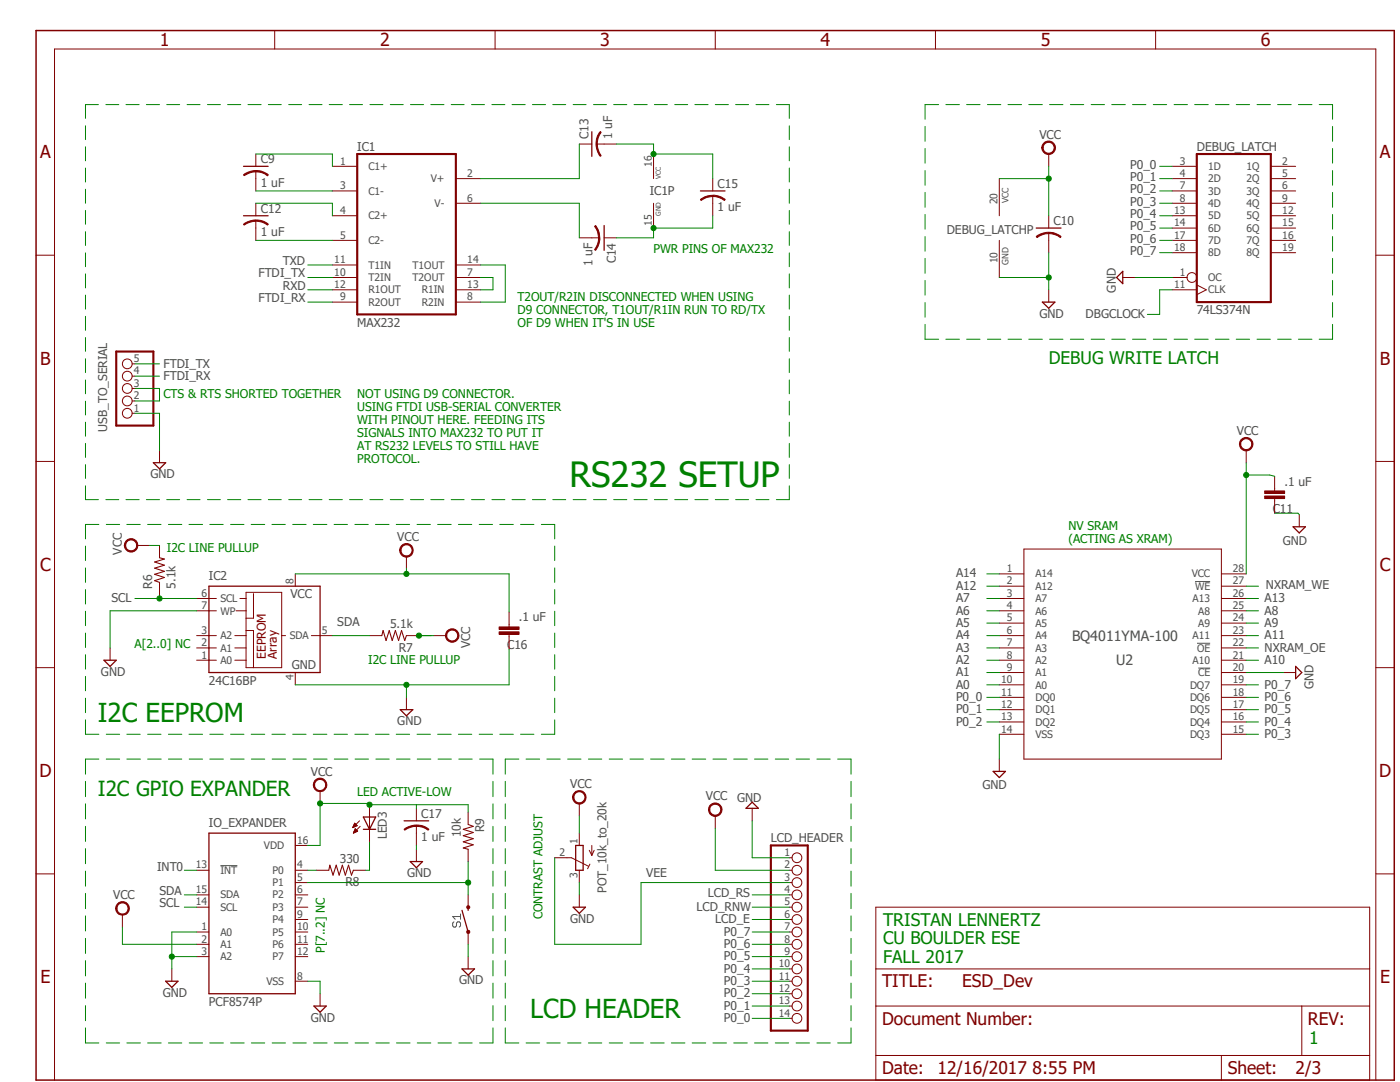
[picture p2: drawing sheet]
<svg xmlns="http://www.w3.org/2000/svg" width="279mm" height="216mm" viewBox="0 0 279 216" stroke-linecap="round" stroke-linejoin="round" font-family="sans-serif">
<path d="M6.7 5.8l271.8 210.1M278.6 5.8l-271.8 210.1" fill="none" stroke="#fff" stroke-width=".2"/>
<path d="M238.5 116h3M238.9 128.4h2.6M239.1 133.3h2.4M44 172.7h3.4M90.6 183.9l-.3 .3v.5l.3 .3h.2l.3-.3v-.5l.3-.3h.3l.2 .3v.5l-.2 .3M91.9 182.4v1M91.9 182.9h-1.6l.5 .5" fill="none" stroke="#505050" stroke-width=".2"/>
<path d="M7.2 6.1h271.1v209.4h-271.1z" fill="none" stroke="#800000" stroke-width=".3"/>
<g fill="none" stroke="#800000" stroke-width=".2">
<path d="M54.8 6.1v3.7M98.8 6.1v3.7M142.7 6.1v3.7M186.7 6.1v3.7M230.6 6.1v3.7M199.4 35.6v7.5M233.9 33.2h4.9M233.9 35.6h4.9M233.9 38.1h4.9M253.6 33.2h5M253.6 35.6h5M253.6 38.1h5"/>
<path d="M7.2 50.9h3.7M199.4 48v7.4M209.3 46.5v1.5M233.9 55.4h3M233.9 40.6h4.9M233.9 57.8h4.9M233.9 43.1h4.9M233.9 45.5h4.9M233.9 48h4.9M233.9 50.4h4.9M238.8 56.9l1.9 .9-1.9 1M253.6 40.6h5"/>
<path d="M253.6 43.1h5M253.6 45.5h5M253.6 48h5M253.6 50.4h5M274.6 50.9h3.7M7.2 92.1h3.7M274.6 92.1h3.7M7.2 133.2h3.7M274.6 133.2h3.7M7.2 174.4h3.7M274.6 174.4h3.7M174.8 181h98.5v34.5h-98.5z"/>
<path d="M174.8 193.3h98.5M10.9 215.5v-205.7h263.7v205.7M174.8 200.7h98.5M174.8 210.6h98.5M243.8 210.6v4.9M259.8 200.7v9.9"/>
<circle cx="237.9" cy="55.4" r=".98"/>
</g>
<path d="M238.8 30.7h14.8v29.6h-14.8z" fill="none" stroke="#800000" stroke-width=".42"/>
<path d="M206.8 45.5h5" fill="none" stroke="#800000" stroke-width=".25"/>
<path d="M209.3 46.4a3.4 3.4 0 0 1 2.5 .8l-.2 .2a3.9 3.9 0 0 0-2.3-.8z" fill-rule="evenodd" fill="#800000"/>
<path d="M209.3 46.4a3.4 3.4 0 0 1 2.5 .8l-.2 .2a3.9 3.9 0 0 0-2.3-.8z" fill="none" stroke="#800000" stroke-width=".2"/>
<path d="M206.8 47.2a4 4 0 0 1 2.5-.8v.2a3.9 3.9 0 0 0-2.3 .8z" fill-rule="evenodd" fill="#800000"/>
<path d="M206.8 47.2a4 4 0 0 1 2.5-.8v.2a3.9 3.9 0 0 0-2.3 .8zM209.3 43.1v2.4M209.3 48v2.4" fill="none" stroke="#800000" stroke-width=".2"/>
<path d="M208.2 28.6a1.37 1.37 0 0 1 2.2 .2 1.37 1.37 0 0 1-.8 2 1.37 1.37 0 0 1-1.7-1.3h.3a1.1 1.1 0 0 1 1.4-1.1 1.1 1.1 0 0 1 .4 1.8 1.1 1.1 0 0 1-1.8-.4v-.3h-.3z" fill-rule="evenodd" fill="#800000"/>
<g fill="none" stroke="#800000" stroke-width=".2">
<path d="M208.2 28.6a1.37 1.37 0 0 1 2.2 .2 1.37 1.37 0 0 1-.8 2 1.37 1.37 0 0 1-1.7-1.3h.3a1.1 1.1 0 0 1 1.4-1.1 1.1 1.1 0 0 1 .4 1.8 1.1 1.1 0 0 1-1.8-.4v-.3h-.3zM209.3 30.7v2.5M209.3 57.8v2.5M224.1 55.4h2.4M199.4 114.5h4.9M199.4 117h4.9M199.4 119.4h4.9M204.3 109.6h39.5v41.9h-39.5zM243.8 114.5h4.9M243.8 117h4.9M243.8 119.4h4.9M199.4 121.9h4.9"/>
<path d="M199.4 124.3h4.9M199.4 126.8h4.9M199.4 129.3h4.9M199.4 131.7h4.9M199.4 134.2h4.9M199.4 136.7h4.9M199.4 139.1h4.9M243.8 121.9h4.9M243.8 124.3h4.9M243.8 126.8h4.9M243.8 129.3h4.9M243.8 131.7h4.9"/>
<path d="M243.8 134.2h4.9M243.8 136.7h4.9M243.8 139.1h4.9M199.4 141.6h4.9M199.4 144.1h4.9M199.4 146.5h4.9M243.8 141.6h4.9M243.8 144.1h4.9M243.8 146.5h4.9"/>
</g>
<path d="M222.8 55.4l1.3-1.3v2.5zM208 60.3h2.5l-1.2 1.2z" fill="none" stroke="#800000" stroke-width=".25"/>
<path d="M247.7 87.8a1.35 1.35 0 0 1 2.1 0 1.35 1.35 0 0 1-.7 2.1 1.35 1.35 0 0 1-1.7-1.3h.2a1.13 1.13 0 0 1 1.6-.9 1.13 1.13 0 0 1 .3 1.8 1.13 1.13 0 0 1-1.8-.5l-.1-.4h-.2z" fill-rule="evenodd" fill="#800000"/>
<path d="M247.7 87.8a1.35 1.35 0 0 1 2.1 0 1.35 1.35 0 0 1-.7 2.1 1.35 1.35 0 0 1-1.7-1.3h.2a1.13 1.13 0 0 1 1.6-.9 1.13 1.13 0 0 1 .3 1.8 1.13 1.13 0 0 1-1.8-.5l-.1-.4h-.2zM248.7 89.9v2.4M254.4 97.5v.5M254.4 99.5v.4M256.1 134.2h2.5M199.4 151.5v2.4" fill="none" stroke="#800000" stroke-width=".2"/>
<path d="M258.6 133l1.2 1.2-1.2 1.2zM198.2 153.9h2.5l-1.3 1.3z" fill="none" stroke="#800000" stroke-width=".25"/>
<path d="M252.4 99h4v.5h-4z" fill-rule="evenodd" fill="#800000"/>
<path d="M252.4 99h4v.5h-4z" fill="none" stroke="#800000" stroke-width=".2"/>
<path d="M252.4 98h4v.5h-4z" fill-rule="evenodd" fill="#800000"/>
<g fill="none" stroke="#800000" stroke-width=".2">
<path d="M51.1 34.2v1.4M66.3 33.2h5M66.3 38.1h5M91 35.6h4.9M66.3 43.1h5M66.3 48h5M66.3 52.9h5M66.3 55.4h5M66.3 57.8h5M91 52.9h4.9M91 55.4h4.9M91 57.8h4.9"/>
<path d="M91 40.6h4.9M66.3 60.3h5M91 60.3h4.9M252.4 98h4v.5h-4zM254.4 95v2.5M254.4 99.9v2.5M259.3 102.7v2.4"/>
</g>
<path d="M48.6 33.2h4.9M258.1 105.1h2.4l-1.2 1.2z" fill="none" stroke="#800000" stroke-width=".25"/>
<path d="M71.3 30.7h19.7v32h-19.7z" fill="none" stroke="#800000" stroke-width=".42"/>
<path d="M51.1 34a3.5 3.5 0 0 1 2.5 .9l-.2 .2a3.3 3.3 0 0 0-2.3-.8z" fill-rule="evenodd" fill="#800000"/>
<path d="M51.1 34a3.5 3.5 0 0 1 2.5 .9l-.2 .2a3.3 3.3 0 0 0-2.3-.8z" fill="none" stroke="#800000" stroke-width=".2"/>
<path d="M48.6 34.9a4 4 0 0 1 2.5-.9v.3a4.2 4.2 0 0 0-2.4 .8z" fill-rule="evenodd" fill="#800000"/>
<path d="M48.6 34.9a4 4 0 0 1 2.5-.9v.3a4.2 4.2 0 0 0-2.4 .8zM51.1 30.7v2.5M51.1 35.6v2.5M51.1 44v1.5" fill="none" stroke="#800000" stroke-width=".2"/>
<path d="M48.6 43.1h4.9" fill="none" stroke="#800000" stroke-width=".25"/>
<path d="M51.1 43.9a3.5 3.5 0 0 1 2.5 .8l-.2 .2a3.9 3.9 0 0 0-2.3-.8z" fill-rule="evenodd" fill="#800000"/>
<path d="M51.1 43.9a3.5 3.5 0 0 1 2.5 .8l-.2 .2a3.9 3.9 0 0 0-2.3-.8z" fill="none" stroke="#800000" stroke-width=".2"/>
<path d="M48.6 44.7a4 4 0 0 1 2.5-.8v.3a4.2 4.2 0 0 0-2.4 .7z" fill-rule="evenodd" fill="#800000"/>
<path d="M119.1 28.7h1.5M130.4 30.7v4.9M48.6 44.7a4 4 0 0 1 2.5-.8v.3a4.2 4.2 0 0 0-2.4 .7zM51.1 40.6v2.5M51.1 45.5v2.5M130.4 40.6v4.9" fill="none" stroke="#800000" stroke-width=".2"/>
<path d="M118.1 26.3v4.9" fill="none" stroke="#800000" stroke-width=".25"/>
<path d="M119.8 26.2l.2 .2a3.9 3.9 0 0 0-.8 2.3h-.2a3.5 3.5 0 0 1 .8-2.5z" fill-rule="evenodd" fill="#800000"/>
<path d="M119.8 26.2l.2 .2a3.9 3.9 0 0 0-.8 2.3h-.2a3.5 3.5 0 0 1 .8-2.5z" fill="none" stroke="#800000" stroke-width=".2"/>
<path d="M119 28.7h.2a4.2 4.2 0 0 0 .8 2.4l-.2 .1a4 4 0 0 1-.8-2.5z" fill-rule="evenodd" fill="#800000"/>
<path d="M115.6 28.7h2.5M119 28.7h.2a4.2 4.2 0 0 0 .8 2.4l-.2 .1a4 4 0 0 1-.8-2.5zM120.6 28.7h2.4M118.1 47.5h1.5" fill="none" stroke="#800000" stroke-width=".2"/>
<path d="M120.6 45v5" fill="none" stroke="#800000" stroke-width=".25"/>
<path d="M119.5 47.5h.2a4.1 4.1 0 0 1-.8 2.5l-.2-.2a3.9 3.9 0 0 0 .8-2.3z" fill-rule="evenodd" fill="#800000"/>
<path d="M119.5 47.5h.2a4.1 4.1 0 0 1-.8 2.5l-.2-.2a3.9 3.9 0 0 0 .8-2.3z" fill="none" stroke="#800000" stroke-width=".2"/>
<path d="M118.7 45.2l.2-.2a3.7 3.7 0 0 1 .8 2.5h-.2a3.6 3.6 0 0 0-.8-2.3z" fill-rule="evenodd" fill="#800000"/>
<path d="M142.2 39.1v1.5M115.6 47.5h2.5M118.7 45.2l.2-.2a3.7 3.7 0 0 1 .8 2.5h-.2a3.6 3.6 0 0 0-.8-2.3zM120.6 47.5h2.4" fill="none" stroke="#800000" stroke-width=".2"/>
<path d="M139.8 38.1h4.9" fill="none" stroke="#800000" stroke-width=".25"/>
<path d="M142.2 38.9a4.1 4.1 0 0 1 2.5 .9l-.1 .2a3.9 3.9 0 0 0-2.4-.8z" fill-rule="evenodd" fill="#800000"/>
<path d="M142.2 38.9a4.1 4.1 0 0 1 2.5 .9l-.1 .2a3.9 3.9 0 0 0-2.4-.8z" fill="none" stroke="#800000" stroke-width=".2"/>
<path d="M139.8 39.8a3.7 3.7 0 0 1 2.4-.8v.2a3.9 3.9 0 0 0-2.3 .8z" fill-rule="evenodd" fill="#800000"/>
<g fill="none" stroke="#800000" stroke-width=".2">
<path d="M139.8 39.8a3.7 3.7 0 0 1 2.4-.8v.2a3.9 3.9 0 0 0-2.3 .8zM142.2 35.6v2.5M142.2 40.6v2.5M26.4 77.5h.5M26.4 75.1h.5M26.4 72.6h.5M26.4 82.5h.5M26.4 80h.5M31.8 89.9v2.4M157.5 171.2h.6M157.5 173.7h.6M157.5 176.1h.6"/>
<path d="M157.5 178.6h.6M157.5 181h.6M157.5 183.5h.6M157.5 186h.6M157.5 188.4h.6M157.5 190.9h.6M157.5 193.3h.6M157.5 195.8h.6M157.5 198.3h.6M157.5 200.7h.6M157.5 203.2h.6"/>
<circle cx="25.4" cy="75.1" r=".98"/>
<circle cx="25.4" cy="77.5" r=".98"/>
<circle cx="25.4" cy="72.6" r=".98"/>
<circle cx="25.4" cy="80" r=".98"/>
<circle cx="25.4" cy="82.5" r=".98"/>
<circle cx="159" cy="171.2" r=".98"/>
<circle cx="159" cy="173.7" r=".98"/>
<circle cx="159" cy="176.1" r=".98"/>
<circle cx="159" cy="178.6" r=".98"/>
<circle cx="159" cy="183.5" r=".98"/>
<circle cx="159" cy="188.4" r=".98"/>
<circle cx="159" cy="198.3" r=".98"/>
<circle cx="159" cy="181" r=".98"/>
<circle cx="159" cy="190.9" r=".98"/>
<circle cx="159" cy="186" r=".98"/>
<circle cx="159" cy="195.8" r=".98"/>
<circle cx="159" cy="193.3" r=".98"/>
<circle cx="159" cy="203.2" r=".98"/>
<circle cx="159" cy="200.7" r=".98"/>
</g>
<path d="M23.2 70.1h7.4v14.8h-7.4zM153.8 168.7h7.4v37h-7.4z" fill="none" stroke="#800000" stroke-width=".42"/>
<path d="M30.6 92.3h2.5l-1.3 1.3z" fill="none" stroke="#800000" stroke-width=".25"/>
<path d="M141.7 160.7a1.35 1.35 0 0 1 2.2 .1 1.35 1.35 0 0 1-.8 2 1.35 1.35 0 0 1-1.7-1.3h.2a1.11 1.11 0 0 1 1.7-.9 1.11 1.11 0 0 1 .2 1.9 1.11 1.11 0 0 1-1.8-.6l-.1-.4h-.2z" fill-rule="evenodd" fill="#800000"/>
<path d="M110.7 171.2h3.3l3.4 1.6M115.6 166.2v2.5M115.6 173.7v2.4M115.6 178.6v2.4M117.6 169.7l.5 1M117.7 172.4l-.4 1M118.1 168.7v2M118.6 169.7l-.5 1M141.7 160.7a1.35 1.35 0 0 1 2.2 .1 1.35 1.35 0 0 1-.8 2 1.35 1.35 0 0 1-1.7-1.3h.2a1.11 1.11 0 0 1 1.7-.9 1.11 1.11 0 0 1 .2 1.9 1.11 1.11 0 0 1-1.8-.6l-.1-.4h-.2zM142.7 162.8v2.5M150.1 161.3v2.5" fill="none" stroke="#800000" stroke-width=".2"/>
<path d="M114.9 168.7h1.5v5h-1.5zM148.9 161.3l1.2-1.2 1.2 1.2zM114.4 181h2.4l-1.2 1.2z" fill="none" stroke="#800000" stroke-width=".25"/>
<path d="M114.6 158.2a1.35 1.35 0 0 1 2.1 .2 1.35 1.35 0 0 1-.8 2 1.35 1.35 0 0 1-1.6-1.3h.2a1.11 1.11 0 0 1 1.5-1.1 1.11 1.11 0 0 1 .4 1.8 1.11 1.11 0 0 1-1.8-.3l-.1-.4h-.2z" fill-rule="evenodd" fill="#800000"/>
<g fill="none" stroke="#800000" stroke-width=".2">
<path d="M39.2 119.4h4M47.9 119.4h1.2M49.1 118.2h7.1v15h-7.1zM50.6 118.4v5h-1.5M58.9 114.5v2.5M22 129.3v2.4M39.2 126.8h4M39.2 129.3h4M39.2 131.7h4M39.2 121.9h4M46.9 126.8h2.2M46.9 129.3h2.2"/>
<path d="M46.9 131.7h2.2M47.1 121.9h2M49.1 125.8h1.5v7.4M56.2 126.8h.8M58.9 134.2v2.5M62.1 126.8h4.2M101.6 124.6v.5M101.6 126.6v.4M114.6 158.2a1.35 1.35 0 0 1 2.1 .2 1.35 1.35 0 0 1-.8 2 1.35 1.35 0 0 1-1.6-1.3h.2a1.11 1.11 0 0 1 1.5-1.1 1.11 1.11 0 0 1 .4 1.8 1.11 1.11 0 0 1-1.8-.3l-.1-.4h-.2zM115.6 160.3v2.5"/>
</g>
<path d="M41.7 117h22.2v17.2h-22.2zM20.7 131.7h2.5l-1.2 1.3z" fill="none" stroke="#800000" stroke-width=".25"/>
<path d="M99.6 126.1h4v.5h-4z" fill-rule="evenodd" fill="#800000"/>
<path d="M99.6 126.1h4v.5h-4z" fill="none" stroke="#800000" stroke-width=".2"/>
<path d="M99.6 125.1h4v.5h-4z" fill-rule="evenodd" fill="#800000"/>
<path d="M99.6 125.1h4v.5h-4zM101.6 122.1v2.5M101.6 127v2.5" fill="none" stroke="#800000" stroke-width=".2"/>
<path d="M80.1 108.9a1.35 1.35 0 0 1 2.2 .2 1.35 1.35 0 0 1-.8 2 1.35 1.35 0 0 1-1.7-1.3h.2a1.11 1.11 0 0 1 1.5-1.1 1.11 1.11 0 0 1 .4 1.8 1.11 1.11 0 0 1-1.8-.3l-.1-.4h-.2z" fill-rule="evenodd" fill="#800000"/>
<path d="M31.8 108.8v2.5M31.8 116.2v2.5M80.1 108.9a1.35 1.35 0 0 1 2.2 .2 1.35 1.35 0 0 1-.8 2 1.35 1.35 0 0 1-1.7-1.3h.2a1.11 1.11 0 0 1 1.5-1.1 1.11 1.11 0 0 1 .4 1.8 1.11 1.11 0 0 1-1.8-.3l-.1-.4h-.2zM81.1 111v2.5M73.7 126.8h2.5M81.1 139.1v2.5M81.1 126.8h2.5" fill="none" stroke="#800000" stroke-width=".2"/>
<path d="M79.9 141.6h2.5l-1.3 1.2z" fill="none" stroke="#800000" stroke-width=".25"/>
<path d="M31.8 111.3l1 .2-1.9 .6 1.9 .7-1.9 .6 1.9 .6-1.9 .6 1.9 .6-1.9 .7 .9 .3M76.2 126.8l.3-1 .5 2 .7-2 .6 2 .6-2 .6 2 .6-2 .7 2 .3-1" fill="none" stroke="#800000" stroke-width=".21"/>
<path d="M25.1 107.9a1.35 1.35 0 0 1 2.2 .2 1.35 1.35 0 0 1-.8 2 1.35 1.35 0 0 1-1.7-1.3h.3a1.11 1.11 0 0 1 1.5-1 1.11 1.11 0 0 1 .4 1.8 1.11 1.11 0 0 1-1.9-.4v-.4h-.3z" fill-rule="evenodd" fill="#800000"/>
<path d="M25.1 107.9a1.35 1.35 0 0 1 2.2 .2 1.35 1.35 0 0 1-.8 2 1.35 1.35 0 0 1-1.7-1.3h.3a1.11 1.11 0 0 1 1.5-1 1.11 1.11 0 0 1 .4 1.8 1.11 1.11 0 0 1-1.9-.4v-.4h-.3zM27.4 108.8h2.5" fill="none" stroke="#800000" stroke-width=".2"/>
<path d="M89.2 125.9a1.36 1.36 0 0 1 2.2 .1 1.36 1.36 0 0 1-.7 2.1 1.36 1.36 0 0 1-1.8-1.3h.3a1.09 1.09 0 0 1 1.3-1 1.09 1.09 0 0 1 .7 1.6 1.09 1.09 0 0 1-1.8 .1l-.2-.7h-.3z" fill-rule="evenodd" fill="#800000"/>
<g fill="none" stroke="#800000" stroke-width=".2">
<path d="M86.5 126.8h2.5M89.2 125.9a1.36 1.36 0 0 1 2.2 .1 1.36 1.36 0 0 1-.7 2.1 1.36 1.36 0 0 1-1.8-1.3h.3a1.09 1.09 0 0 1 1.3-1 1.09 1.09 0 0 1 .7 1.6 1.09 1.09 0 0 1-1.8 .1l-.2-.7h-.3zM39.2 178.6h2.5M39.2 173.7h2.5M58.9 178.6h2.5M58.9 173.7h2.5M58.9 168.7h2.5M58.9 176.1h2.5M39.2 181h2.5M39.2 186h2.5M39.2 188.4h2.5M39.2 190.9h2.5"/>
<path d="M58.9 181h2.5M58.9 186h2.5M58.9 188.4h2.5M58.9 190.9h2.5M58.9 195.8h2.5M58.9 183.5h2.5"/>
</g>
<path d="M41.7 166.2h17.2v32.1h-17.2z" fill="none" stroke="#800000" stroke-width=".25"/>
<path d="M62.8 155.7a1.36 1.36 0 0 1 2.2 .1 1.36 1.36 0 0 1-.7 2.1 1.36 1.36 0 0 1-1.8-1.3h.3a1.13 1.13 0 0 1 1.6-.9 1.13 1.13 0 0 1 .2 1.9 1.13 1.13 0 0 1-1.8-.6v-.4h-.3z" fill-rule="evenodd" fill="#800000"/>
<path d="M62.8 155.7a1.36 1.36 0 0 1 2.2 .1 1.36 1.36 0 0 1-.7 2.1 1.36 1.36 0 0 1-1.8-1.3h.3a1.13 1.13 0 0 1 1.6-.9 1.13 1.13 0 0 1 .2 1.9 1.13 1.13 0 0 1-1.8-.6v-.4h-.3zM63.9 157.9v2.4M83.1 164.8v1.4M63.9 198.3v2.4" fill="none" stroke="#800000" stroke-width=".2"/>
<path d="M80.6 163.8h5M62.7 200.7h2.4l-1.2 1.3z" fill="none" stroke="#800000" stroke-width=".25"/>
<path d="M83.1 164.6a3.5 3.5 0 0 1 2.5 .9l-.2 .2a3.5 3.5 0 0 0-2.3-.8z" fill-rule="evenodd" fill="#800000"/>
<path d="M83.1 164.6a3.5 3.5 0 0 1 2.5 .9l-.2 .2a3.5 3.5 0 0 0-2.3-.8z" fill="none" stroke="#800000" stroke-width=".2"/>
<path d="M80.6 165.5a4 4 0 0 1 2.5-.9v.3a4.2 4.2 0 0 0-2.3 .8z" fill-rule="evenodd" fill="#800000"/>
<path d="M80.6 165.5a4 4 0 0 1 2.5-.9v.3a4.2 4.2 0 0 0-2.3 .8zM83.1 161.3v2.5M83.1 166.2v2.5M34.3 193.3v2.5" fill="none" stroke="#800000" stroke-width=".2"/>
<path d="M33.1 195.8h2.4l-1.2 1.2z" fill="none" stroke="#800000" stroke-width=".25"/>
<path d="M23.4 180.4a1.37 1.37 0 0 1 2.2 .2 1.37 1.37 0 0 1-.8 2 1.37 1.37 0 0 1-1.7-1.3h.2a1.11 1.11 0 0 1 1.5-1.1 1.11 1.11 0 0 1 .4 1.8 1.11 1.11 0 0 1-1.8-.3l-.1-.4h-.2z" fill-rule="evenodd" fill="#800000"/>
<g fill="none" stroke="#800000" stroke-width=".2">
<path d="M63.1 173.7h2.5M70.4 165.1h.1M70.5 165h.2M70.5 164.9h.4M70.5 173.7h2.5M70.5 164.8h.6M70.6 164.7h.6M70.6 166.2h.1M70.6 164.6h.6M70.6 166.1h.3M70.6 166h.5M70.7 164.5h.4"/>
<path d="M70.7 165.9h.6M70.7 164.5h.3M70.7 165.8h.7M70.7 164.4h.2M70.7 164.3h.1M70.7 165.7h.6M70.8 164.3l.5 .5-.9 .3zM70.8 165.7h.4M70.8 165.6h.3M70.9 165.5h.1M70.9 165.4h.1M71.4 165.9l-.5-.5-.4 .8"/>
<path d="M71.4 165.9l-.9 .3M71.8 163.8l-1.4 1.3M71.9 164.9l-1.4 1.3M73.7 160.6v7.4M83.1 169.5v2.4M23.4 180.4a1.37 1.37 0 0 1 2.2 .2 1.37 1.37 0 0 1-.8 2 1.37 1.37 0 0 1-1.7-1.3h.2a1.11 1.11 0 0 1 1.5-1.1 1.11 1.11 0 0 1 .4 1.8 1.11 1.11 0 0 1-1.8-.3l-.1-.4h-.2zM24.4 182.5v2.5"/>
</g>
<path d="M72.5 163h2.5l-1.3 2.5zM72.5 165.5h2.5M81.9 171.9h2.4l-1.2 1.2zM92.2 181.7l1.2 4.3M93.4 181v.7" fill="none" stroke="#800000" stroke-width=".25"/>
<path d="M65.6 173.7l.2-1.1 .7 2 .6-2 .6 2 .6-2 .6 2 .7-2 .5 2 .4-.9" fill="none" stroke="#800000" stroke-width=".21"/>
<path d="M93.2 185.7h.5v.5h-.5z" fill-rule="evenodd" fill="#800000"/>
<path d="M93.2 185.7h.5v.5h-.5z" fill="none" stroke="#800000" stroke-width=".2"/>
<path d="M93.2 180.8h.5v.4l-.3 .2-.2-.2z" fill-rule="evenodd" fill="#800000"/>
<path d="M93.4 162.1v2.4M93.4 169.5v2.4M93.4 178.6v2.4M93.2 180.8h.5v.4l-.3 .2-.2-.2zM93.4 186v2.4M93.4 190.9v2.4" fill="none" stroke="#800000" stroke-width=".2"/>
<path d="M93.4 164.5l1 .4-1.9 .6 1.9 .6-1.9 .7 1.9 .5-1.9 .7 1.9 .6-1.9 .6 .9 .3" fill="none" stroke="#800000" stroke-width=".21"/>
<path d="M92.2 193.3h2.5l-1.3 1.3z" fill="none" stroke="#800000" stroke-width=".25"/>
<path d="M199.4 35.6h9.9M209.3 33.2v9.9" fill="none" stroke="#008000" stroke-width=".2"/>
<circle cx="209.3" cy="35.6" r=".51" fill="#008000"/>
<g fill="none" stroke="#008000" stroke-width=".2">
<path d="M248.7 92.3v22.2M248.7 94.8h4.7l1 .2"/>
<circle cx="209.3" cy="35.6" r=".51"/>
</g>
<circle cx="248.7" cy="94.8" r=".51" fill="#008000"/>
<g fill="none" stroke="#008000" stroke-width=".2">
<path d="M58.9 114.5h42.7v7.6M81.1 113.5v1M115.6 162.8v3.4M142.7 165.3v8.4h14.8"/>
<circle cx="248.7" cy="94.8" r=".51"/>
</g>
<circle cx="81.1" cy="114.5" r=".51" fill="#008000"/>
<g fill="none" stroke="#008000" stroke-width=".2">
<path d="M29.9 108.8h1.9M83.6 126.8h2.9"/>
<circle cx="81.1" cy="114.5" r=".51"/>
</g>
<circle cx="83.6" cy="126.8" r=".51" fill="#008000"/>
<g fill="none" stroke="#008000" stroke-width=".2">
<path d="M73.7 160.6v-.3h-9.8v8.4h-2.5"/>
<circle cx="83.6" cy="126.8" r=".51"/>
</g>
<circle cx="63.9" cy="160.3" r=".51" fill="#008000"/>
<g fill="none" stroke="#008000" stroke-width=".2">
<path d="M73.7 160.6h9.4"/>
<circle cx="63.9" cy="160.3" r=".51"/>
</g>
<circle cx="73.7" cy="160.6" r=".51" fill="#008000"/>
<g fill="none" stroke="#008000" stroke-width=".2">
<path d="M199.4 55.4h9.9M209.3 50.4v7.4M83.1 161.3v-.7h10.3v1.5M24.4 185v3.4h14.8"/>
<circle cx="73.7" cy="160.6" r=".51"/>
</g>
<circle cx="209.3" cy="55.4" r=".51" fill="#008000"/>
<g fill="none" stroke="#008000" stroke-width=".2">
<path d="M226.5 55.4h7.4M26.9 82.5h4.9v7.4M254.4 102.4h4.6l.3 .3M39.2 121.9h-17.2v7.4M81.1 136.7v2.4M101.6 129.5v7.2h-42.7M248.7 134.2h7.4M199.4 146.5v5M115.6 176.1v2.5M150.1 163.8v7.4h7.4"/>
<circle cx="209.3" cy="55.4" r=".51"/>
</g>
<circle cx="81.1" cy="136.7" r=".51" fill="#008000"/>
<g fill="none" stroke="#008000" stroke-width=".2">
<path d="M34.3 190.9h4.9M39.2 186h-4.9v7.3M61.4 195.8h2.5v2.5"/>
<circle cx="81.1" cy="136.7" r=".51"/>
</g>
<circle cx="34.3" cy="190.9" r=".51" fill="#008000"/>
<g fill="none" stroke="#008000" stroke-width=".2">
<path d="M51.1 38.1h15.2M51.1 30.7h15.2v2.5M115.6 28.7v6.9h-19.7M123 28.7h7.4v2h11.8v4.9M184.6 25.2v3M184.6 29.6v3M184.6 34v3M184.6 38.4v3M187.3 20.9h-2.7v2.9M188.8 20.9h2.7M192.9 20.9h2.7M197.1 20.9h2.6"/>
<path d="M201.2 20.9h2.7M205.3 20.9h2.7M209.5 20.9h2.6M213.6 20.9h2.7M217.8 20.9h2.6M221.9 20.9h2.7M226 20.9h2.7M230.2 20.9h2.6M231.4 33.2h2.5M231.4 35.6h2.5M231.4 38.1h2.5M234.3 20.9h2.7"/>
<path d="M238.4 20.9h2.7M242.6 20.9h2.7M246.7 20.9h2.7M250.9 20.9h2.6M255 20.9h2.7M259.1 20.9h2.7M263.3 20.9h2.6v2.9M265.9 25.2v3M265.9 29.6v3M265.9 34v3M265.9 38.4v3M51.1 40.6h15.2v2.5"/>
<path d="M51.1 48h15.2M184.6 42.8v2.9M184.6 47.2v2.9M184.6 51.6v2.9M184.6 56v2.9M231.4 40.6h2.5M231.4 43.1h2.5M231.4 45.5h2.5M231.4 48h2.5M231.4 50.4h2.5M233.9 57.8h-2.5v4.9h-2.4M265.9 42.8v2.9"/>
<path d="M265.9 47.2v2.9M265.9 51.6v2.9M265.9 56v2.9M184.6 60.4v2.9M184.6 64.7v3h2.7M188.8 67.7h2.7M192.9 67.7h2.7M197.1 67.7h2.6M201.2 67.7h2.7M205.3 67.7h2.7M209.5 67.7h2.6M213.6 67.7h2.7"/>
<path d="M217.8 67.7h2.6M221.9 67.7h2.7M226 67.7h2.7M230.2 67.7h2.6M234.3 67.7h2.7M238.4 67.7h2.7M242.6 67.7h2.7M246.7 67.7h2.7M250.9 67.7h2.6M255 67.7h2.7M259.1 67.7h2.7M265.9 64.7v3h-2.6"/>
<path d="M265.9 60.4v2.9M196.9 114.5h2.5M196.9 119.4h2.5M196.9 117h2.5M248.7 119.4h2.5M196.9 139.1h2.5M196.9 136.7h2.5M196.9 134.2h2.5M196.9 131.7h2.5M196.9 129.3h2.5M196.9 126.8h2.5M196.9 124.3h2.5"/>
<path d="M196.9 121.9h2.5M248.7 139.1h2.5M248.7 136.7h2.5M248.7 131.7h2.5M248.7 126.8h2.5M248.7 124.3h2.5M248.7 121.9h2.5M196.9 141.6h2.5M196.9 144.1h2.5M248.7 141.6h2.5M248.7 144.1h2.5M248.7 146.5h2.5"/>
<path d="M83.1 168.7v.8M93.4 188.4v2.5M150.1 198.3h7.4M150.1 195.8h7.4M150.1 193.3h7.4M150.1 190.9h7.4M150.1 188.4h7.4M150.1 186h7.4M150.1 203.2h7.4M150.1 200.7h7.4"/>
<circle cx="34.3" cy="190.9" r=".51"/>
</g>
<circle cx="130.4" cy="30.7" r=".51" fill="#008000"/>
<g fill="none" stroke="#008000" stroke-width=".2">
<path d="M142.2 43.1v2.4h-11.8v2h-7.4"/>
<circle cx="130.4" cy="30.7" r=".51"/>
</g>
<circle cx="130.4" cy="45.5" r=".51" fill="#008000"/>
<g fill="none" stroke="#008000" stroke-width=".2">
<path d="M17.1 25.1v2.8M17.1 29.3v2.8M17.1 33.5v2.8M17.1 37.8v2.8M19.6 20.9h-2.5v2.7M21.1 20.9h2.6M25.1 20.9h2.7M29.2 20.9h2.6M33.3 20.9h2.6M37.3 20.9h2.6M41.4 20.9h2.6M45.4 20.9h2.6"/>
<path d="M49.5 20.9h2.6M53.6 20.9h2.5M57.6 20.9h2.6M61.7 20.9h2.6M65.7 20.9h2.6M69.8 20.9h2.5M73.8 20.9h2.6M77.9 20.9h2.6M81.9 20.9h2.6M86 20.9h2.6M90 20.9h2.6M94.1 20.9h2.6"/>
<path d="M98.2 20.9h2.6M102.2 20.9h2.6M106.3 20.9h2.6M110.3 20.9h2.6M114.4 20.9h2.6M118.4 20.9h2.6M122.5 20.9h2.6M126.5 20.9h2.7M130.6 20.9h2.6M134.7 20.9h2.5M138.7 20.9h2.6M142.7 20.9h2.7"/>
<path d="M146.8 20.9h2.6M150.9 20.9h2.6M154.9 20.9h2.6v2.7M157.5 25.1v2.8M157.5 29.3v2.8M157.5 33.5v2.8M157.5 37.8v2.8M17.1 42v2.7M17.1 46.2v2.8M17.1 50.5v2.7M17.1 54.7v2.7M17.1 58.9v2.8"/>
<path d="M61.4 52.9h4.9M61.4 57.8h4.9M61.4 55.4h4.9M95.9 40.6h19.7v6.9M95.9 52.9h4.9v7.4h-4.9M95.9 55.4h2.5v2.4h-2.5M157.5 42v2.7M157.5 46.2v2.8M157.5 50.5v2.7M157.5 54.7v2.7M157.5 58.9v2.8M17.1 63.1v2.8"/>
<path d="M17.1 67.4v2.7M17.1 71.6v2.7M17.1 75.8v2.8M26.9 77.5h4.9v2.5h-4.9M26.9 75.1h4.9M26.9 72.6h4.9M61.4 60.3h4.9M157.5 63.1v2.8M157.5 67.4v2.7M157.5 71.6v2.7M157.5 75.8v2.8M17.1 80.1v2.7"/>
<path d="M17.1 84.2v2.8M17.1 88.5v2.8M17.1 92.7v2.8M17.1 96.9v2.8h2.5M21.1 99.7h2.6M25.1 99.7h2.7M29.2 99.7h2.6M33.3 99.7h2.6M37.3 99.7h2.6M41.4 99.7h2.6M45.4 99.7h2.6M49.5 99.7h2.6"/>
<path d="M53.6 99.7h2.5M57.6 99.7h2.6M61.7 99.7h2.6M65.7 99.7h2.6M69.8 99.7h2.5M73.8 99.7h2.6M77.9 99.7h2.6M81.9 99.7h2.6M86 99.7h2.6M90 99.7h2.6M94.1 99.7h2.6M98.2 99.7h2.6"/>
<path d="M102.2 99.7h2.6M106.3 99.7h2.6M110.3 99.7h2.6M114.4 99.7h2.6M118.4 99.7h2.6M122.5 99.7h2.6M126.5 99.7h2.7M130.6 99.7h2.6M134.7 99.7h2.5M138.7 99.7h2.6M142.7 99.7h2.7M146.8 99.7h2.6"/>
<path d="M150.9 99.7h2.6M157.5 80.1v2.7M157.5 84.2v2.8M157.5 88.5v2.8M157.5 92.7v2.8M157.5 96.9v2.8h-2.6M26.9 119.4h12.3M31.8 118.7v.7M248.7 117h2.5M248.7 129.3h2.5M100.8 155.9v3.1M103.5 151.5h-2.7v3"/>
<path d="M105 151.5h2.7M109.1 151.5h2.7M113.3 151.5h2.7M117.4 151.5h2.7M121.6 151.5h2.6M125.7 151.5h2.7M129.8 151.5h2.7M134 151.5h2.7M138.1 151.5h2.7M142.3 151.5h2.7M146.4 151.5h2.7M150.6 151.5h2.6"/>
<path d="M154.7 151.5h2.7M158.9 151.5h2.6M163 151.5h2.7M167.2 151.5h2.6v3M169.8 155.9v3.1M100.8 160.4v3M100.8 164.9v3M100.8 169.3v3M100.8 173.8v3M100.8 178.3v3M110.7 171.2v17.2h17.2v-12.3h29.6M150.1 178.6h7.4"/>
<path d="M169.8 160.4v3M169.8 164.9v3M169.8 169.3v3M169.8 173.8v3M169.8 178.3v3M100.8 182.8v3M100.8 187.2v3M100.8 191.7v3M100.8 196.2v3M150.1 183.5h7.4M150.1 181h7.4M169.8 182.8v3"/>
<path d="M169.8 187.2v3M169.8 191.7v3M169.8 196.2v3M100.8 200.7v3M100.8 205.1v3h2.7M105 208.1h2.7M109.1 208.1h2.7M113.3 208.1h2.7M117.4 208.1h2.7M121.6 208.1h2.6M125.7 208.1h2.7M129.8 208.1h2.7"/>
<path d="M134 208.1h2.7M138.1 208.1h2.7M142.3 208.1h2.7M146.4 208.1h2.7M150.6 208.1h2.6M154.7 208.1h2.7M158.9 208.1h2.6M163 208.1h2.7M169.8 205.1v3h-2.6M169.8 200.7v3"/>
<circle cx="130.4" cy="45.5" r=".51"/>
</g>
<circle cx="31.8" cy="119.4" r=".51" fill="#008000"/>
<g fill="none" stroke="#008000" stroke-width=".2">
<path d="M17.1 109v2.8M17.1 113.3v2.9M17.1 117.6v2.9M19.7 104.6h-2.6v2.9M21.2 104.6h2.7M25.3 104.6h2.7M29.5 104.6h2.6M33.6 104.6h2.7M37.7 104.6h2.7M41.9 104.6h2.6M46 104.6h2.7M50.1 104.6h2.7"/>
<path d="M54.3 104.6h2.6M58.4 104.6h2.7M62.5 104.6h2.7M66.7 104.6h2.6M70.8 104.6h2.7M74.9 104.6h2.7M79.1 104.6h2.6M83.2 104.6h2.7M87.3 104.6h2.7M91.5 104.6h2.6M95.6 104.6h2.7M99.7 104.6h2.7"/>
<path d="M103.9 104.6h2.7M108 104.6h2.7v2.9M110.7 109v2.8M110.7 113.3v2.9M110.7 117.6v2.9M17.1 122v2.8M17.1 126.3v2.9M17.1 130.6v2.9M17.1 135v2.8M17.1 139.3v2.9M66.3 126.8h7.4M110.7 122v2.8"/>
<path d="M110.7 126.3v2.9M110.7 130.6v2.9M110.7 135v2.8M110.7 139.3v2.9M17.1 143.6v2.9h2.6M21.2 146.5h2.7M25.3 146.5h2.7M29.5 146.5h2.6M33.6 146.5h2.7M37.7 146.5h2.7M41.9 146.5h2.6M46 146.5h2.7"/>
<path d="M50.1 146.5h2.7M54.3 146.5h2.6M58.4 146.5h2.7M62.5 146.5h2.7M66.7 146.5h2.6M70.8 146.5h2.7M74.9 146.5h2.7M79.1 146.5h2.6M83.2 146.5h2.7M87.3 146.5h2.7M91.5 146.5h2.6M95.6 146.5h2.7"/>
<path d="M99.7 146.5h2.7M103.9 146.5h2.7M110.7 143.6v2.9h-2.7M36.8 178.6h2.4M36.8 173.7h2.4M61.4 173.7h1.7M61.4 176.1h32M73.7 168v5.7h-.7M93.4 171.9v6.7M36.8 181h2.4"/>
<circle cx="31.8" cy="119.4" r=".51"/>
</g>
<circle cx="93.4" cy="176.1" r=".51" fill="#008000"/>
<g fill="none" stroke="#008000" stroke-width=".2">
<path d="M17.1 155.9v3.1M19.7 151.5h-2.6v3M21.2 151.5h2.7M25.3 151.5h2.7M29.5 151.5h2.7M33.6 151.5h2.7M37.8 151.5h2.6M41.9 151.5h2.7M46 151.5h2.7M50.2 151.5h2.6M54.3 151.5h2.7M58.5 151.5h2.6"/>
<path d="M62.6 151.5h2.7M66.7 151.5h2.7M70.9 151.5h2.6M75 151.5h2.7M79.1 151.5h2.7M83.3 151.5h2.7M87.4 151.5h2.7M91.6 151.5h2.6M95.7 151.5h2.7v3M98.4 155.9v3.1M17.1 160.4v3M17.1 164.9v3"/>
<path d="M17.1 169.3v3M17.1 173.8v3M17.1 178.3v3M98.4 160.4v3M98.4 164.9v3M98.4 169.3v3M98.4 173.8v3M98.4 178.3v3M17.1 182.8v3M17.1 187.2v3M17.1 191.7v3M17.1 196.2v3"/>
<path d="M98.4 182.8v3M98.4 187.2v3M98.4 191.7v3M98.4 196.2v3M17.1 205.1v3h2.6M17.1 200.7v3M21.2 208.1h2.7M25.3 208.1h2.7M29.5 208.1h2.7M33.6 208.1h2.7M37.8 208.1h2.6M41.9 208.1h2.7"/>
<path d="M46 208.1h2.7M50.2 208.1h2.6M54.3 208.1h2.7M58.5 208.1h2.6M62.6 208.1h2.7M66.7 208.1h2.7M70.9 208.1h2.6M75 208.1h2.7M79.1 208.1h2.7M83.3 208.1h2.7M87.4 208.1h2.7M91.6 208.1h2.6"/>
<path d="M98.4 205.1v3h-2.7M98.4 200.7v3"/>
<circle cx="93.4" cy="176.1" r=".51"/>
</g>
<text font-size="6.9" fill="#008000" x="113.7" y="97.2">RS232 SETUP</text>
<g font-size="5.2" fill="#008000">
<text x="19.5" y="144.1">I2C EEPROM</text>
<text x="105.8" y="203.2">LCD HEADER</text>
</g>
<text font-size="4.1" fill="#008000" x="19.5" y="158.8">I2C GPIO EXPANDER</text>
<g font-size="3.6" fill="#800000">
<text x="31.9" y="9.2">1</text>
<text x="75.9" y="9.2">2</text>
<text x="119.8" y="9.2">3</text>
<text x="163.7" y="9.2">4</text>
<text x="207.7" y="9.2">5</text>
<text x="251.6" y="9.2">6</text>
<text x="8" y="31.6">A</text>
<text x="275.4" y="31.6">A</text>
<text x="8" y="72.8">B</text>
<text x="275.4" y="72.8">B</text>
<text x="8" y="113.9">C</text>
<text x="275.4" y="113.9">C</text>
<text x="7.9" y="155.1">D</text>
<text x="275.3" y="155.1">D</text>
<text x="8.1" y="196.2">E</text>
<text x="275.5" y="196.2">E</text>
</g>
<g font-size="3.5" fill="#008000">
<text x="209.3" y="72.6">DEBUG WRITE LATCH</text>
<text x="176.2" y="184.7">TRISTAN LENNERTZ</text>
<text x="176.2" y="188.4">CU BOULDER ESE</text>
<text x="176.2" y="192.1">FALL 2017</text>
<text x="261.3" y="208.4">1</text>
</g>
<g font-size="3.5" fill="#800000">
<text x="176" y="197">TITLE:</text>
<text x="192" y="197">ESD_Dev</text>
<text x="176" y="204.4">Document Number:</text>
<text x="261" y="204.4">REV:</text>
<text x="176" y="214.3">Date:</text>
<text x="187.1" y="214.3">12/16/2017 8:55 PM</text>
<text x="245" y="214.3">Sheet:</text>
<text x="258.6" y="214.3">2/3</text>
</g>
<g font-size="2.8" fill="#505050">
<text x="214" y="127.8">BQ4011YMA-100</text>
<text x="222.8" y="132.8">U2</text>
</g>
<g font-size="2.4" fill="#505050">
<text x="117.5" y="27.8" transform="rotate(-90 117.5 27.8)">C13</text>
<text x="122.2" y="27.8" transform="rotate(-90 122.2 27.8)">1 uF</text>
<text x="207.4" y="27.6">VCC</text>
<text x="52.1" y="32.6">C9</text>
<text x="71.3" y="30.1">IC1</text>
<text x="225.6" y="33.7">P0_0</text>
<text x="238.8" y="30.1">DEBUG_LATCH</text>
<text x="52.1" y="37.3">1 uF</text>
<text x="129.7" y="38.9">IC1P</text>
<text x="143.2" y="37.5">C15</text>
<text x="225.6" y="36.2">P0_1</text>
<text x="225.6" y="38.6">P0_2</text>
<text x="225.6" y="41.1">P0_3</text>
<text x="52.1" y="47.1">1 uF</text>
<text x="52.1" y="42.4">C12</text>
<text x="143.2" y="42.2">1 uF</text>
<text x="188.9" y="46.6">DEBUG_LATCHP</text>
<text x="210.3" y="44.9">C10</text>
<text x="225.6" y="43.5">P0_4</text>
<text x="225.6" y="46">P0_5</text>
<text x="56.5" y="52.9">TXD</text>
<text x="118.2" y="53.2" transform="rotate(-90 118.2 53.2)">1 uF</text>
<text x="122.9" y="52.5" transform="rotate(-90 122.9 52.5)">C14</text>
<text x="225.6" y="48.5">P0_6</text>
<text x="225.6" y="50.9">P0_7</text>
<text x="51.6" y="55.4">FTDI_TX</text>
<text x="56.5" y="57.8">RXD</text>
<text x="222.7" y="58.4" transform="rotate(-90 222.7 58.4)">GND</text>
<text x="51.6" y="60.3">FTDI_RX</text>
<text x="71.3" y="65.2">MAX232</text>
<text x="207.4" y="63.4">GND</text>
<text x="216.7" y="63.5">DBGCLOCK</text>
<text x="238.8" y="62.7">74LS374N</text>
<text x="32.6" y="75.8">FTDI_RX</text>
<text x="32.6" y="73.4">FTDI_TX</text>
<text x="21.4" y="86.1" transform="rotate(-90 21.4 86.1)">USB_TO_SERIAL</text>
<text x="246.8" y="86.8">VCC</text>
<text x="30" y="95.4">GND</text>
<text x="256.3" y="96.9">.1 uF</text>
<text x="79.3" y="108">VCC</text>
<text x="254" y="102.3">C11</text>
<text x="24.3" y="110.7" transform="rotate(-90 24.3 110.7)">VCC</text>
<text x="256" y="108.7">GND</text>
<text x="30.4" y="117.4" transform="rotate(-90 30.4 117.4)">R6</text>
<text x="35.1" y="117.4" transform="rotate(-90 35.1 117.4)">5.1k</text>
<text x="41.7" y="115.7">IC2</text>
<text x="58" y="119.4">VCC</text>
<text x="190.8" y="115.2">A14</text>
<text x="190.8" y="117.7">A12</text>
<text x="252.6" y="117.4">NXRAM_WE</text>
<text x="22.2" y="120.1">SCL</text>
<text x="67.3" y="124.8">SDA</text>
<text x="77.9" y="125.3">5.1k</text>
<text x="103.5" y="124">.1 uF</text>
<text x="190.8" y="125.1">A5</text>
<text x="190.8" y="122.6">A6</text>
<text x="190.8" y="120.1">A7</text>
<text x="252.4" y="120.1">A13</text>
<text x="252.4" y="122.6">A8</text>
<text x="252.4" y="125.1">A9</text>
<text x="79.6" y="130">R7</text>
<text x="93.8" y="129.3" transform="rotate(-90 93.8 129.3)">VCC</text>
<text x="101.2" y="129.4">C16</text>
<text x="190.8" y="130">A3</text>
<text x="190.8" y="127.6">A4</text>
<text x="252.4" y="127.6">A11</text>
<text x="252.4" y="130">NXRAM_OE</text>
<text x="20.2" y="134.8">GND</text>
<text x="41.7" y="136.7">24C16BP</text>
<text x="58.2" y="133.5">GND</text>
<text x="190.8" y="137.4">A0</text>
<text x="190.8" y="135">A1</text>
<text x="190.8" y="132.5">A2</text>
<text x="252.4" y="137.4">P0_7</text>
<text x="252.4" y="132.5">A10</text>
<text x="262.1" y="137.5" transform="rotate(-90 262.1 137.5)">GND</text>
<text x="190.8" y="139.9">P0_0</text>
<text x="190.8" y="142.3">P0_1</text>
<text x="252.4" y="142.3">P0_5</text>
<text x="252.4" y="139.9">P0_6</text>
<text x="79.3" y="144.7">GND</text>
<text x="190.8" y="144.8">P0_2</text>
<text x="252.4" y="147.3">P0_3</text>
<text x="252.4" y="144.8">P0_4</text>
<text x="62" y="154.8">VCC</text>
<text x="113.8" y="157.2">VCC</text>
<text x="140.9" y="159.7">VCC</text>
<text x="147.1" y="160">GND</text>
<text x="196.1" y="157.5">GND</text>
<text x="41.7" y="165">IO_EXPANDER</text>
<text x="77.2" y="167.5" transform="rotate(-90 77.2 167.5)">LED3</text>
<text x="84.1" y="167.9">1 uF</text>
<text x="84.1" y="163.2">C17</text>
<text x="92" y="167.1" transform="rotate(-90 92 167.1)">10k</text>
<text x="96.6" y="166.1" transform="rotate(-90 96.6 166.1)">R9</text>
<text x="31.4" y="173.9">INT0</text>
<text x="67.8" y="172.2">330</text>
<text x="153.8" y="168.1">LCD_HEADER</text>
<text x="22.6" y="179.4">VCC</text>
<text x="31.8" y="178.6">SDA</text>
<text x="69" y="176.8">R8</text>
<text x="81.2" y="175">GND</text>
<text x="121.1" y="178.1" transform="rotate(-90 121.1 178.1)">POT_10k_to_20k</text>
<text x="128.9" y="175.1">VEE</text>
<text x="141.3" y="179.1">LCD_RS</text>
<text x="31.8" y="181">SCL</text>
<text x="113.8" y="184.1">GND</text>
<text x="139" y="181.8">LCD_RNW</text>
<text x="142.7" y="184.2">LCD_E</text>
<text x="144.5" y="191.6">P0_5</text>
<text x="144.5" y="189.1">P0_6</text>
<text x="144.5" y="186.7">P0_7</text>
<text x="91.6" y="196.4">GND</text>
<text x="144.5" y="196.6">P0_3</text>
<text x="144.5" y="194.1">P0_4</text>
<text x="32.5" y="198.9">GND</text>
<text x="41.7" y="200.7">PCF8574P</text>
<text x="62" y="203.8">GND</text>
<text x="144.5" y="203.9">P0_0</text>
<text x="144.5" y="201.5">P0_1</text>
<text x="144.5" y="199">P0_2</text>
</g>
<g font-size="2.4" fill="#008000">
<text x="130.4" y="50.4">PWR PINS OF MAX232</text>
<text x="103.3" y="60">T2OUT/R2IN DISCONNECTED WHEN USING</text>
<text x="103.3" y="62.6">D9 CONNECTOR, T1OUT/R1IN RUN TO RD/TX</text>
<text x="103.3" y="65.2">OF D9 WHEN IT'S IN USE</text>
<text x="32.6" y="79.5">CTS &amp; RTS SHORTED TOGETHER</text>
<text x="71.3" y="79.4">NOT USING D9 CONNECTOR.</text>
<text x="71.3" y="82">USING FTDI USB-SERIAL CONVERTER</text>
<text x="71.3" y="84.6">WITH PINOUT HERE. FEEDING ITS</text>
<text x="71.3" y="87.2">SIGNALS INTO MAX232 TO PUT IT</text>
<text x="71.3" y="89.7">AT RS232 LEVELS TO STILL HAVE</text>
<text x="71.3" y="92.3">PROTOCOL.</text>
<text x="213.2" y="105.7">NV SRAM</text>
<text x="33.3" y="110.1">I2C LINE PULLUP</text>
<text x="213.2" y="108.3">(ACTING AS XRAM)</text>
<text x="26.8" y="129.3">A[2..0] NC</text>
<text x="73.5" y="132.5">I2C LINE PULLUP</text>
<text x="71.3" y="158.8">LED ACTIVE-LOW</text>
<text x="108.2" y="183.5" transform="rotate(-90 108.2 183.5)">CONTRAST ADJUST</text>
<text x="64.9" y="190.2" transform="rotate(-90 64.9 190.2)">P[7..2] NC</text>
</g>
<g font-size="2.4" fill="#800000">
<text x="53" y="131.5" transform="rotate(-90 53 131.5)">EEPROM</text>
<text x="55.2" y="131.5" transform="rotate(-90 55.2 131.5)">Array</text>
</g>
<g font-size="2.1" fill="#505050">
<text x="67.9" y="32.9">1</text>
<text x="73.5" y="33.9">C1+</text>
<text x="93.3" y="35.3">2</text>
<text x="130.1" y="33.4" transform="rotate(-90 130.1 33.4)">16</text>
<text x="235.5" y="32.9">3</text>
<text x="235.5" y="35.3">4</text>
<text x="241.1" y="33.9">1D</text>
<text x="248.8" y="33.9">1Q</text>
<text x="255.9" y="32.9">2</text>
<text x="255.9" y="35.3">5</text>
<text x="67.9" y="37.8">3</text>
<text x="73.5" y="38.9">C1-</text>
<text x="86" y="36.4">V+</text>
<text x="86.7" y="41.3">V-</text>
<text x="93.3" y="40.2">6</text>
<text x="199.1" y="40.8" transform="rotate(-90 199.1 40.8)">20</text>
<text x="235.5" y="37.8">7</text>
<text x="235.5" y="40.2">8</text>
<text x="241.1" y="36.4">2D</text>
<text x="241.1" y="38.9">3D</text>
<text x="241.1" y="41.3">4D</text>
<text x="248.8" y="36.4">2Q</text>
<text x="248.8" y="38.9">3Q</text>
<text x="248.8" y="41.3">4Q</text>
<text x="255.9" y="37.8">6</text>
<text x="255.9" y="40.2">9</text>
<text x="67.9" y="42.7">4</text>
<text x="67.9" y="47.6">5</text>
<text x="73.5" y="43.8">C2+</text>
<text x="130.1" y="45.1" transform="rotate(-90 130.1 45.1)">15</text>
<text x="234.3" y="42.7">13</text>
<text x="234.3" y="45.2">14</text>
<text x="234.3" y="47.6">17</text>
<text x="241.1" y="43.8">5D</text>
<text x="241.1" y="46.2">6D</text>
<text x="248.8" y="43.8">5Q</text>
<text x="248.8" y="46.2">6Q</text>
<text x="255.9" y="42.7">12</text>
<text x="255.9" y="45.2">15</text>
<text x="255.9" y="47.6">16</text>
<text x="66.7" y="52.5">11</text>
<text x="73.5" y="48.7">C2-</text>
<text x="73.5" y="53.6">T1IN</text>
<text x="82.3" y="53.6">T1OUT</text>
<text x="93.3" y="52.5">14</text>
<text x="199.1" y="52.5" transform="rotate(-90 199.1 52.5)">10</text>
<text x="234.3" y="50.1">18</text>
<text x="241.1" y="48.7">7D</text>
<text x="241.1" y="51.2">8D</text>
<text x="248.8" y="48.7">7Q</text>
<text x="248.8" y="51.2">8Q</text>
<text x="255.9" y="50.1">19</text>
<text x="66.7" y="55">10</text>
<text x="66.7" y="57.5">12</text>
<text x="67.9" y="59.9">9</text>
<text x="73.5" y="56.1">T2IN</text>
<text x="73.5" y="58.5">R1OUT</text>
<text x="82.3" y="56.1">T2OUT</text>
<text x="84.2" y="58.5">R1IN</text>
<text x="93.3" y="55">7</text>
<text x="93.3" y="57.5">13</text>
<text x="93.3" y="59.9">8</text>
<text x="234.3" y="57.5">11</text>
<text x="235.5" y="55">1</text>
<text x="241.1" y="56.1">OC</text>
<text x="241.1" y="58.5">CLK</text>
<text x="73.5" y="61">R2OUT</text>
<text x="84.2" y="61">R2IN</text>
<text x="26.7" y="77.2">3</text>
<text x="26.7" y="74.7">4</text>
<text x="26.7" y="72.3">5</text>
<text x="26.7" y="82.1">1</text>
<text x="26.7" y="79.7">2</text>
<text x="40.2" y="119.1">6</text>
<text x="58.6" y="116.6" transform="rotate(-90 58.6 116.6)">8</text>
<text x="201" y="114.1">1</text>
<text x="201" y="116.6">2</text>
<text x="201" y="119.1">3</text>
<text x="206.6" y="115.2">A14</text>
<text x="206.6" y="117.7">A12</text>
<text x="237.8" y="115.2">VCC</text>
<text x="238.5" y="117.7">WE</text>
<text x="246" y="119.1">26</text>
<text x="246" y="116.6">27</text>
<text x="246" y="114.1">28</text>
<text x="40.2" y="121.5">7</text>
<text x="44" y="120.1">SCL</text>
<text x="44" y="122.6">WP</text>
<text x="201" y="121.5">4</text>
<text x="201" y="124">5</text>
<text x="206.6" y="120.1">A7</text>
<text x="206.6" y="122.6">A6</text>
<text x="206.6" y="125.1">A5</text>
<text x="238" y="120.2">A13</text>
<text x="239.1" y="125.1">A9</text>
<text x="239.1" y="122.6">A8</text>
<text x="246" y="124">24</text>
<text x="246" y="121.5">25</text>
<text x="40.2" y="131.4">1</text>
<text x="40.2" y="128.9">2</text>
<text x="40.2" y="126.5">3</text>
<text x="44" y="130">A1</text>
<text x="44" y="127.6">A2</text>
<text x="57.8" y="127.6">SDA</text>
<text x="64.2" y="126.5">5</text>
<text x="201" y="126.5">6</text>
<text x="201" y="128.9">7</text>
<text x="201" y="131.4">8</text>
<text x="206.6" y="127.6">A4</text>
<text x="206.6" y="130">A3</text>
<text x="238" y="127.6">A11</text>
<text x="238.9" y="130">OE</text>
<text x="246" y="131.4">21</text>
<text x="246" y="128.9">22</text>
<text x="246" y="126.5">23</text>
<text x="44" y="132.5">A0</text>
<text x="58.6" y="135.7" transform="rotate(-90 58.6 135.7)">4</text>
<text x="199.8" y="136.3">10</text>
<text x="201" y="133.9">9</text>
<text x="206.6" y="132.5">A2</text>
<text x="206.6" y="135">A1</text>
<text x="206.6" y="137.4">A0</text>
<text x="237.5" y="137.4">DQ7</text>
<text x="238" y="132.5">A10</text>
<text x="239.1" y="135">CE</text>
<text x="246" y="136.3">19</text>
<text x="246" y="133.9">20</text>
<text x="199.8" y="138.8">11</text>
<text x="199.8" y="141.3">12</text>
<text x="199.8" y="143.7">13</text>
<text x="206.6" y="139.9">DQ0</text>
<text x="206.6" y="142.3">DQ1</text>
<text x="237.5" y="142.3">DQ5</text>
<text x="237.5" y="139.9">DQ6</text>
<text x="246" y="143.7">16</text>
<text x="246" y="141.3">17</text>
<text x="246" y="138.8">18</text>
<text x="199.8" y="146.2">14</text>
<text x="206.6" y="144.8">DQ2</text>
<text x="206.6" y="147.3">VSS</text>
<text x="237.5" y="147.3">DQ3</text>
<text x="237.5" y="144.8">DQ4</text>
<text x="246" y="146.2">15</text>
<text x="39.1" y="173.3">13</text>
<text x="52.7" y="169.5">VDD</text>
<text x="59.3" y="168.4">16</text>
<text x="59.3" y="173.3">4</text>
<text x="111.7" y="170.8">2</text>
<text x="115.3" y="168.4" transform="rotate(-90 115.3 168.4)">1</text>
<text x="156.6" y="170.8">1</text>
<text x="156.6" y="173.3">2</text>
<text x="39.1" y="178.2">15</text>
<text x="44" y="179.3">SDA</text>
<text x="44" y="174.4">INT</text>
<text x="54.4" y="174.4">P0</text>
<text x="54.4" y="176.8">P1</text>
<text x="54.4" y="179.3">P2</text>
<text x="59.3" y="175.8">5</text>
<text x="59.3" y="178.2">6</text>
<text x="115.3" y="175.1" transform="rotate(-90 115.3 175.1)">3</text>
<text x="156.6" y="175.8">3</text>
<text x="156.6" y="178.2">4</text>
<text x="39.1" y="180.7">14</text>
<text x="40.2" y="185.6">1</text>
<text x="44" y="181.8">SCL</text>
<text x="54.4" y="181.8">P3</text>
<text x="54.4" y="184.2">P4</text>
<text x="59.3" y="180.7">7</text>
<text x="59.3" y="183.1">9</text>
<text x="59.3" y="185.6">10</text>
<text x="156.6" y="180.7">5</text>
<text x="156.6" y="183.1">6</text>
<text x="156.6" y="185.6">7</text>
<text x="40.2" y="188.1">2</text>
<text x="40.2" y="190.5">3</text>
<text x="44" y="186.7">A0</text>
<text x="44" y="189.1">A1</text>
<text x="44" y="191.6">A2</text>
<text x="54.4" y="186.7">P5</text>
<text x="54.4" y="189.1">P6</text>
<text x="54.4" y="191.6">P7</text>
<text x="59.3" y="188.1">11</text>
<text x="59.3" y="190.5">12</text>
<text x="156.6" y="188.1">8</text>
<text x="156.6" y="190.5">9</text>
<text x="53.2" y="196.6">VSS</text>
<text x="59.3" y="195.5">8</text>
<text x="155.4" y="193">10</text>
<text x="155.4" y="195.5">11</text>
<text x="155.4" y="197.9">12</text>
<text x="155.4" y="200.4">13</text>
<text x="155.4" y="202.9">14</text>
</g>
<g font-size="1.7" fill="#505050">
<text x="201.2" y="40.5" transform="rotate(-90 201.2 40.5)">VCC</text>
<text x="201.2" y="52.9" transform="rotate(-90 201.2 52.9)">GND</text>
</g>
<g font-size="1.4" fill="#505050">
<text x="131.9" y="35.6" transform="rotate(-90 131.9 35.6)">VCC</text>
<text x="131.9" y="43.1" transform="rotate(-90 131.9 43.1)">GND</text>
</g>
</svg>
